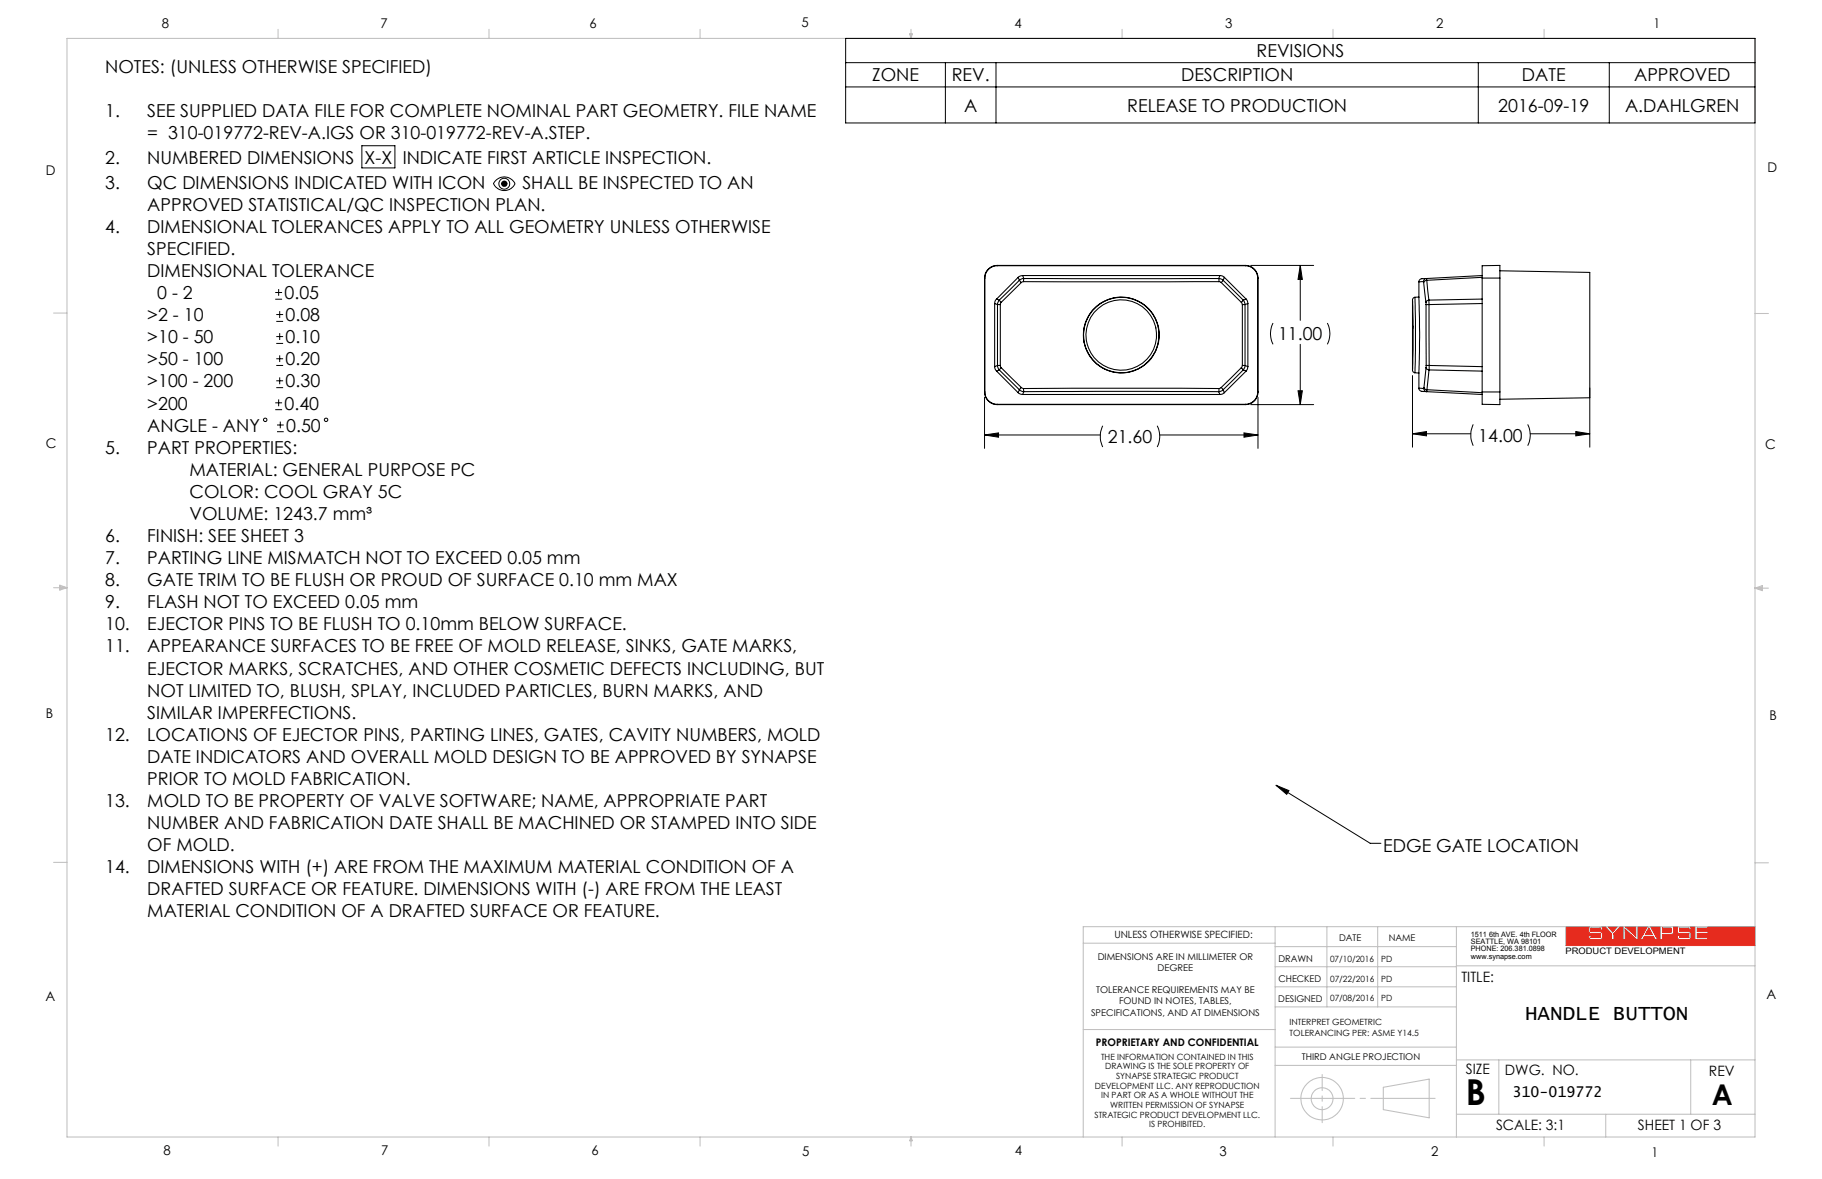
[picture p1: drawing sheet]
<svg xmlns="http://www.w3.org/2000/svg" width="432mm" height="279mm" viewBox="0 0 432 279" stroke-linecap="round" stroke-linejoin="round" font-family="sans-serif">
<path d="M381.1 219.6h2.2l-1.1 1.3zM385.1 219.6h2.6v2.3zM390.8 219.9l.8 1.5h-1.7zM394 219.9h2l.1 .9-.3 .2h-1.8zM381.9 222.7v-1.4l-1.5-1.7h-.8l.2 .8h-.5v-.5h-2.3v.9h2.5a1.47 1.47 0 0 1 0 1.8 4.5 4.5 0 0 1-2.8-.1l-.2-.8h.5v.5h2.3v-.9l-2.5-.1-.2-.2-.1-.5 .2-.9h-5.5v4.5h44.7v-4.5h-11.1v.3h-2.6v.9h2.6v.4h-2.6v1h2.6v.5h-3.1M381.9 222.7h.1M381.9 222.7h.6v-1.4l1.5-1.7h.6v3.1M384.6 222.7h.6l-.1-2.5 2.8 2.5h.3v-3.1h2.2l-1.7 3.1h.6l.4-.8h2.1l.5 .8h.6l-1.7-3.1h2.2v3.1h.6v-1.3l2.5-.1 .2-.5-.2-1.2h1.2l-.2 .9 .1 .5 .2 .2 2.5 .1v.9h-2.3v-.5h-.5l.2 .8a4.5 4.5 0 0 0 2.8 .1 1.47 1.47 0 0 0 0-1.8h-2.5v-.9h2.3v.5h.5l-.2-.8h1.1v3.1M384.6 222.7h.1M401.7 222.7h.1" fill="none" stroke="#e62b1e" stroke-width=".24"/>
<g fill="none" stroke="#c0c0c0" stroke-width=".25">
<path d="M15.9 9.1h400v260.4h-400zM65.9 6.9v2.2M115.9 6.9v2.2M165.9 6.9v2.2M215.6 8h.6l-.3 1.1zM215.7 8l.2 1.1M215.9 6.9v2.2M216 8l-.1 1.1M265.9 6.9v2.2M315.9 6.9v2.2M365.9 6.9v2.2M12.7 74.2h3.2"/>
<path d="M415.9 74.3h3.2M12.7 139.3h3.2M14.2 139.1l1.7 .2M14.2 138.7l1.7 .6-1.7 .5zM15.9 139.3l-1.7 .3M415.9 139.4h3.2M415.9 139.4l1.8-.6v1.2zM415.9 139.4l1.8 .3M417.7 139.2l-1.8 .2M12.7 204.4h3.2M302.2 219.6v49.9M314.5 219.6v19"/>
<path d="M326.5 219.6v19M345.2 219.6v49.9M415.9 204.5h3.2M415.9 219.6h-159.2v49.9M256.7 223.5h45.5M302.2 233.9h43M302.2 229.1h43M302.2 224.3h43M302.2 238.6h43M345.2 228.9h70.7M256.7 244h45.5M302.2 248.1h43"/>
<path d="M302.2 252.5h43M327.8 257.7l10.9-2v9.2l-10.9-1.9zM345.2 251.2h70.7M355.2 251.2v12.9M400.7 251.2v12.9M65.9 269.5v2.1M115.9 269.5v2.1M165.9 269.5v2.1M215.9 269.5v2.1M215.9 269.5l.3 .8h-.6zM265.9 269.5v2.1M315.9 269.5v2.1"/>
<path d="M345.2 264.1h70.7M365.9 269.5v2.1M380.5 264.1v5.4"/>
<circle cx="313.3" cy="260.4" r="2.6"/>
<circle cx="313.3" cy="260.4" r="5"/>
</g>
<path d="M305.3 260.3h35.4" fill="none" stroke="#c0c0c0" stroke-width=".25" stroke-dasharray="15.2 1.3 1.3 1.3" stroke-dashoffset="-.5"/>
<path d="M313.3 266.1v-11.5" fill="none" stroke="#c0c0c0" stroke-width=".25" stroke-dasharray="15.2 1.3 1.3 1.3" stroke-dashoffset="11.4"/>
<path d="M371.2 219.6v4.5h44.7v-4.5h-11.1v.3h-2.6v.9h2.6v.4h-2.6v1h2.6v.5h-3.1v-3.1h-1.1l.2 .8h-.5v-.5h-2.3v.9h2.3l.4 .2 .1 1.3-.5 .4h-2.3l-.3-.2-.2-.8h.5v.5h2.3v-.9l-2.6-.1-.2-.5v-.7l.2-.4h-1.2l.2 .3v1l-.3 .5h-2.4v1.3h-.6v-3.1h-2.2l1.7 3.1h-.6l-.5-.8h-2.1l-.4 .8h-.6l1.7-3.1h-2.2v3.1h-.3l-2.8-2.5 .1 2.5h-.6v-3.1h-.6l-1.5 1.7v1.4h-.6v-1.4l-1.5-1.7h-.8l.2 .8h-.5v-.5h-2.3v.9h2.3l.4 .2 .1 1.2-.5 .5h-2.3l-.4-.3-.1-.7h.5v.5h2.3v-.9l-2.6-.1-.2-.4v-.9l.2-.3zM381.1 219.6l1.1 1.3 1.1-1.3zM385.1 219.6l2.6 2.3v-2.3zM390.8 219.9l-.9 1.5h1.7zM394 219.9v1.1l2.1-.1-.1-1z" fill-rule="evenodd" fill="#e62b1e"/>
<g fill="none" stroke="#000" stroke-width=".24">
<path d="M200.4 9.1h215.5v20h-215.5zM200.4 14.9h215.5M224 14.9v14.2M236 14.9v14.2M350.3 14.9v14.2M381.4 14.9v14.2M85.8 34.5h7.8v5.3h-7.8zM200.4 20.6h215.5M117.3 42.9a2.85 2.85 0 0 1 4.8 .6 2.83 2.83 0 0 1-2.6 1.7 2.83 2.83 0 0 1-2.6-1.7zM65.2 70.9h1.7M65.2 69.3h1.7M65.5 76.2h1.6"/>
<path d="M65.5 74.5h1.6M65.5 79.8h1.6M66 68.5v1.6M66.3 73.7v1.7M66.3 79v1.6M296.4 62.9h14.9M301.7 76.6l-.4 .9-.2 1.4 .2 1.7 .4 1M308.2 62.9l.4 3.3h-1zM308.2 62.9v13M314.6 76.6l.4 .9 .2 1.4-.2 1.7-.4 1M65.2 97.1h1.7M65.2 95.5h1.7"/>
<path d="M65.5 81.4h1.6M65.5 86.6h1.6M65.5 85h1.6M65.5 91.9h1.6M65.5 90.2h1.6M66 94.7v1.6M66.3 84.2v1.6M66.3 89.4v1.7M66.4 99.9v1.6M233.3 94.2v12.1M296.4 95.9h14.9M298.1 94.2v12.1"/>
<path d="M307.6 92.6h1l-.4 3.3zM308.2 81.6v14.3M334.8 89v17M376.8 91.9v14.1M65.7 102.3h1.5M65.7 100.7h1.5M233.3 103.1h27.5M233.3 103.1l3.3-.5v1zM261.3 100.9a5.9 5.9 0 0 0 0 5M274.2 100.9l.4 1 .2 1.4-.2 1.7-.4 .9M274.8 103.1h23.3M294.8 102.6l3.3 .5-3.3 .5z"/>
<path d="M334.8 102.8h13.7M334.8 102.8l3.3-.5v1zM349.1 100.6a5.9 5.9 0 0 0 0 5M362.1 100.6l.1 .3a5.5 5.5 0 0 1-.1 4.7M362.7 102.8h14.1M373.5 102.3l3.3 .5-3.3 .5zM302.4 186.1l22.3 13.7h2.6M302.4 186.1l3.1 1.3-.6 .8z"/>
<circle cx="119.5" cy="43.5" r="1.29"/>
<circle cx="62.9" cy="99.5" r=".39"/>
<circle cx="77.3" cy="99.5" r=".4"/>
</g>
<g fill="#000">
<path d="M302.4 186.1l3.1 1.3-.6 .8z"/>
<path d="M119 43l-.3 .6h1.6l-.1-.4-.4-.3-.3-.1zM118.7 43.5a.78 .78 0 0 0 .8 .8 .78 .78 0 0 0 .8-.8z"/>
<path d="M308.2 62.9l.4 3.3h-1zM307.6 92.6h1l-.4 3.3zM294.8 102.6l3.3 .5-3.3 .5zM233.3 103.1l3.3-.5v1zM334.8 102.8l3.3-.5v1zM373.5 102.3l3.3 .5-3.3 .5z"/>
</g>
<g fill="none" stroke="#000" stroke-width=".25">
<path d="M233.3 65.9h.1M233.3 65.9v27M233.4 65.9v27M235.7 71.9l.7 .3M235.7 71.9v15M236.2 70.9l-.4 .4-.1 .6M236.2 70.9l.6 .2M236.3 63a2.92 2.92 0 0 0-2.9 2.9M236.3 62.9a3 3 0 0 0-3 3M236.3 63h58.8M236.3 62.9v.1M236.3 62.9h58.8"/>
<path d="M236.4 72.2h.7M236.4 72.2v14.4M236.8 71.1l.5 .5M236.8 71.1l-.4 1.1M237.1 72.2v14.4M237.3 71.6l-.2 .6M241.3 65.7l.3 .7M241.3 65.7l-5.1 5.2M241.6 66.4l.4 .6M241.6 66.4l-4.8 4.7M242 67l-4.7 4.6M242.4 65.3l-1.1 .4"/>
<path d="M242.4 65.3l.2 .7M242.4 65.3h46.7M242.6 66.7l-.6 .3M242.6 66.7h46.3M242.6 66v.7M242.6 66h46.2M242.6 66l-1 .4M288.8 66l.1 .7M288.8 66l1.1 .4M288.9 66.7l.5 .3M289.1 65.3l.6 .1 .5 .3M289.1 65.3l-.3 .7"/>
<path d="M289.4 67l4.8 4.6M289.9 66.4l-.5 .6M289.9 66.4l4.7 4.7M290.2 65.7l-.3 .7M290.2 65.7l5.1 5.2M294.2 71.6l.2 .6M294.4 72.2v14.4M294.4 72.2h.7M294.6 71.1l-.4 .5M294.6 71.1l.5 1.1M295.1 72.2v14.4M295.1 63a2.92 2.92 0 0 1 3 2.9"/>
<path d="M295.1 62.9a2.99 2.99 0 0 1 3 3M295.1 62.9v.1M295.3 70.9l.3 .4 .1 .6M295.3 70.9l-.7 .2M295.7 71.9l-.6 .3M295.7 71.9v15M298.1 65.9h.1M298.1 65.9v27M334.8 71l.1 5-.1 11.7zM335.3 70.4l-.3 .2-.2 .4M335.3 70.4l.2 5.3-.2 12.6M336.3 70.4h-1"/>
<path d="M336.3 70.4l.1 8.4-.1 9.6M336.3 66.8v3.6M337.4 66.7v.3M337.4 66.7l-1.1 .1M337.4 67l.5 4.6M337.9 71.6l.1 .6M338 72.2h.7M338 72.2v14.4M338.1 66h-.8a.8 .8 0 0 0-1 .8M338.1 66v.4M338.1 66a.72 .72 0 0 0-.7 .7M338.1 66.4l.5 4.7"/>
<path d="M338.1 66.4l-.6 .3-.1 .3M338.6 71.1l.1 1.1M338.6 71.1l-.4 .2-.3 .3M338.7 72.2v14.4M351.3 65.9v-2.9l4.2-.1v3M351.3 65.9h4.2M351.3 65.9v27M351.3 71.9l-12.6 .3M351.3 70.9l-12.7 .2M351.3 65.7l-13.2 .7M351.3 65.3l-13.2 .7M355.5 64.2l21.3 .4v29.7l-21.3 .3"/>
<path d="M355.5 65.9v27M233.3 92.9a2.99 2.99 0 0 0 3 3M233.3 92.9h.1M233.4 92.9a2.93 2.93 0 0 0 2.9 2.9M235.7 86.9l.1 .6 .4 .4M236.2 87.9l5.1 5.2M236.3 95.8v.1M236.3 95.8h58.8M236.3 95.9h58.8M236.4 86.6l.4 1.1M236.4 86.6h.7M236.4 86.6l-.7 .3"/>
<path d="M236.8 87.7l4.8 4.7M236.8 87.7l-.6 .2M237.1 86.6l.2 .5M237.3 87.1l4.7 4.7M237.3 87.1l-.5 .6M241.3 93.1l1.1 .4M241.6 92.4l1 .4M241.6 92.4l-.3 .7M242 91.8l.6 .3M242 91.8l-.4 .6M242.4 93.5h46.7M242.6 92.1v.7"/>
<path d="M242.6 92.1h46.3M242.6 92.8h46.2M242.6 92.8l-.2 .7M288.8 92.8l.3 .7M288.9 92.1l-.1 .7M289.4 91.8l-.5 .3M289.4 91.8l.5 .6M289.9 92.4l-1.1 .4M289.9 92.4l.3 .7M290.2 93.1l-.5 .3-.6 .1M294.2 87.1l-4.8 4.7M294.2 87.1l.4 .6"/>
<path d="M294.4 86.6l-.2 .5M294.4 86.6h.7M294.6 87.7l-4.7 4.7M294.6 87.7l.7 .2M295.1 86.6l-.5 1.1M295.1 86.6l.6 .3M295.1 95.8v.1M295.3 87.9l-5.1 5.2M295.7 86.9l-.4 1M298.1 92.9a2.87 2.87 0 0 1-3 2.9M298.1 92.9h.1M298.1 92.9a2.99 2.99 0 0 1-3 3"/>
<path d="M334.8 87.8l.1 .4 .4 .1M335.3 88.3l1 .1M336.3 92a.98 .98 0 0 0 1.3 .8h.5M336.3 92l1.1 .1M336.3 88.4v3.6M337.4 92.1a.79 .79 0 0 0 .7 .7M337.5 91.8l.2 .4 .5 .2M337.5 91.8l-.1 .3M338 87.1l.1 .3 .6 .3M338 87.1l-.5 4.7M338 86.6v.5M338 86.6h.7"/>
<path d="M338.1 92.8l13.2 .7M338.2 92.4l-.1 .4M338.2 92.4l13.1 .7M338.7 87.7l-.5 4.7M338.7 87.7l12.6 .2M338.7 86.6v1.1M338.7 86.6l12.6 .3M351.3 92.9v2.9l4.2 .1v-3M351.3 92.9h4.2"/>
<circle cx="265.7" cy="79.4" r="8.9"/>
<circle cx="265.7" cy="79.4" r="9"/>
<circle cx="265.8" cy="79.4" r="8.3"/>
</g>
<text font-size="8.5" x="347.4" y="261.8">B</text>
<text font-size="6.8" x="405.7" y="261.8">A</text>
<text font-size="4.9" x="361.4" y="241.8">HANDLE BUTTON</text>
<g font-size="4.2">
<text x="24.9" y="17.3">NOTES: (UNLESS OTHERWISE SPECIFIED)</text>
<text x="297.8" y="13.6">REVISIONS</text>
<text x="206.7" y="19.3">ZONE</text>
<text x="225.6" y="19.3">REV.</text>
<text x="279.9" y="19.3">DESCRIPTION</text>
<text x="360.7" y="19.3">DATE</text>
<text x="387.3" y="19.3">APPROVED</text>
<text x="24.9" y="27.7">1.</text>
<text x="34.9" y="27.7">SEE SUPPLIED DATA FILE FOR COMPLETE NOMINAL PART GEOMETRY. FILE NAME</text>
<text x="228.5" y="26.4">A</text>
<text x="267.2" y="26.4">RELEASE TO PRODUCTION</text>
<text x="355.1" y="26.4">2016-09-19</text>
<text x="385.1" y="26.4">A.DAHLGREN</text>
<text x="34.9" y="33">= 310-019772-REV-A.IGS OR 310-019772-REV-A.STEP.</text>
<text x="24.9" y="38.8">2.</text>
<text x="34.9" y="38.8">NUMBERED DIMENSIONS</text>
<text x="86.4" y="38.8">X-X</text>
<text x="95.4" y="38.8">INDICATE FIRST ARTICLE INSPECTION.</text>
<text x="24.9" y="44.7">3.</text>
<text x="34.9" y="44.7">QC DIMENSIONS INDICATED WITH ICON</text>
<text x="123.8" y="44.7">SHALL BE INSPECTED TO AN</text>
<text x="34.9" y="50">APPROVED STATISTICAL/QC INSPECTION PLAN.</text>
<text x="24.9" y="55.2">4.</text>
<text x="34.9" y="55.2">DIMENSIONAL TOLERANCES APPLY TO ALL GEOMETRY UNLESS OTHERWISE</text>
<text x="34.9" y="60.4">SPECIFIED.</text>
<text x="34.9" y="65.7">DIMENSIONAL TOLERANCE</text>
<text x="37.3" y="70.9">0 - 2</text>
<text x="67.4" y="70.9">0.05</text>
<text x="34.9" y="76.1">&gt;2 - 10</text>
<text x="67.7" y="76.1">0.08</text>
<text x="34.9" y="81.4">&gt;10 - 50</text>
<text x="67.7" y="81.4">0.10</text>
<text x="302.9" y="80.7">11.00</text>
<text x="34.9" y="86.6">&gt;50 - 100</text>
<text x="67.7" y="86.6">0.20</text>
<text x="34.9" y="91.8">&gt;100 - 200</text>
<text x="67.7" y="91.8">0.30</text>
<text x="34.9" y="97.1">&gt;200</text>
<text x="67.4" y="97.1">0.40</text>
<text x="24.9" y="107.5">5.</text>
<text x="34.9" y="102.3">ANGLE - ANY</text>
<text x="34.9" y="107.5">PART PROPERTIES:</text>
<text x="67.8" y="102.3">0.50</text>
<text x="262.5" y="105">21.60</text>
<text x="350.3" y="104.7">14.00</text>
<text x="44.9" y="112.8">MATERIAL: GENERAL PURPOSE PC</text>
<text x="44.9" y="118">COLOR: COOL GRAY 5C</text>
<text x="44.9" y="123.2">VOLUME: 1243.7 mm³</text>
<text x="24.9" y="128.5">6.</text>
<text x="34.9" y="128.5">FINISH: SEE SHEET 3</text>
<text x="24.9" y="133.7">7.</text>
<text x="34.9" y="133.7">PARTING LINE MISMATCH NOT TO EXCEED 0.05 mm</text>
<text x="24.9" y="138.9">8.</text>
<text x="34.9" y="138.9">GATE TRIM TO BE FLUSH OR PROUD OF SURFACE 0.10 mm MAX</text>
<text x="24.9" y="144.1">9.</text>
<text x="24.9" y="149.4">10.</text>
<text x="34.9" y="144.1">FLASH NOT TO EXCEED 0.05 mm</text>
<text x="34.9" y="149.4">EJECTOR PINS TO BE FLUSH TO 0.10mm BELOW SURFACE.</text>
<text x="24.9" y="154.6">11.</text>
<text x="34.9" y="154.6">APPEARANCE SURFACES TO BE FREE OF MOLD RELEASE, SINKS, GATE MARKS,</text>
<text x="34.9" y="159.8">EJECTOR MARKS, SCRATCHES, AND OTHER COSMETIC DEFECTS INCLUDING, BUT</text>
<text x="34.9" y="165.1">NOT LIMITED TO, BLUSH, SPLAY, INCLUDED PARTICLES, BURN MARKS, AND</text>
<text x="34.9" y="170.3">SIMILAR IMPERFECTIONS.</text>
<text x="24.9" y="175.5">12.</text>
<text x="34.9" y="175.5">LOCATIONS OF EJECTOR PINS, PARTING LINES, GATES, CAVITY NUMBERS, MOLD</text>
<text x="34.9" y="180.8">DATE INDICATORS AND OVERALL MOLD DESIGN TO BE APPROVED BY SYNAPSE</text>
<text x="24.9" y="191.2">13.</text>
<text x="34.9" y="186">PRIOR TO MOLD FABRICATION.</text>
<text x="34.9" y="191.2">MOLD TO BE PROPERTY OF VALVE SOFTWARE; NAME, APPROPRIATE PART</text>
<text x="34.9" y="196.5">NUMBER AND FABRICATION DATE SHALL BE MACHINED OR STAMPED INTO SIDE</text>
<text x="34.9" y="201.7">OF MOLD.</text>
<text x="327.8" y="201.9">EDGE GATE LOCATION</text>
<text x="24.9" y="206.9">14.</text>
<text x="34.9" y="206.9">DIMENSIONS WITH (+) ARE FROM THE MAXIMUM MATERIAL CONDITION OF A</text>
<text x="34.9" y="212.2">DRAFTED SURFACE OR FEATURE. DIMENSIONS WITH (-) ARE FROM THE LEAST</text>
<text x="34.9" y="217.4">MATERIAL CONDITION OF A DRAFTED SURFACE OR FEATURE.</text>
</g>
<text font-size="3.5" x="358.5" y="259.9">310-019772</text>
<g font-size="3.4">
<text x="346.3" y="232.8">TITLE:</text>
<text x="347.4" y="254.6">SIZE</text>
<text x="356.6" y="254.8">DWG. NO.</text>
<text x="405" y="254.9">REV</text>
<text x="354.6" y="267.8">SCALE: 3:1</text>
<text x="388.2" y="267.8">SHEET 1 OF 3</text>
</g>
<g font-size="3.2">
<text x="38.3" y="6.7">8</text>
<text x="90.2" y="6.7">7</text>
<text x="139.7" y="6.5">6</text>
<text x="190" y="6.5">5</text>
<text x="240.4" y="6.5">4</text>
<text x="290.4" y="6.7">3</text>
<text x="340.4" y="6.5">2</text>
<text x="391.9" y="6.7">1</text>
<text x="10.9" y="41.6">D</text>
<text x="418.9" y="40.7">D</text>
<text x="10.9" y="106.3">C</text>
<text x="418.4" y="106.4">C</text>
<text x="10.8" y="170.2">B</text>
<text x="419.4" y="170.6">B</text>
<text x="10.8" y="237.2">A</text>
<text x="418.6" y="236.8">A</text>
<text x="38.8" y="273.8">8</text>
<text x="90.4" y="273.8">7</text>
<text x="140.2" y="273.8">6</text>
<text x="190.1" y="273.9">5</text>
<text x="240.5" y="273.8">4</text>
<text x="289" y="273.9">3</text>
<text x="339.1" y="273.8">2</text>
<text x="391.4" y="274.1">1</text>
</g>
<text font-size="2.5" x="259.7" y="247.8">PROPRIETARY AND CONFIDENTIAL</text>
<text font-size="2.4" x="264.1" y="222.4">UNLESS OTHERWISE SPECIFIED:</text>
<g font-size="2.2">
<text x="260.1" y="227.4">DIMENSIONS ARE IN MILLIMETER OR</text>
<text x="317.4" y="223">DATE</text>
<text x="329.1" y="222.9">NAME</text>
<text x="274.4" y="230.1">DEGREE</text>
<text x="303" y="228.1">DRAWN</text>
<text x="303" y="232.8">CHECKED</text>
<text x="259.8" y="235.4">TOLERANCE REQUIREMENTS MAY BE</text>
<text x="265.2" y="238">FOUND IN NOTES, TABLES,</text>
<text x="302.9" y="237.4">DESIGNED</text>
<text x="258.6" y="240.7">SPECIFICATIONS, AND AT DIMENSIONS</text>
<text x="308.5" y="251.3">THIRD ANGLE PROJECTION</text>
</g>
<text font-size="2.1" x="371" y="226">PRODUCT DEVELOPMENT</text>
<g font-size="2">
<text x="315.2" y="228">07/10/2016</text>
<text x="327.3" y="228">PD</text>
<text x="315.2" y="232.7">07/22/2016</text>
<text x="327.3" y="232.7">PD</text>
<text x="315.2" y="237.3">07/08/2016</text>
<text x="327.3" y="237.3">PD</text>
<text x="305.6" y="242.9">INTERPRET GEOMETRIC</text>
<text x="305.6" y="245.4">TOLERANCING PER: ASME Y14.5</text>
<text x="260.9" y="251.1">THE INFORMATION CONTAINED IN THIS</text>
<text x="259.5" y="258">DEVELOPMENT LLC. ANY REPRODUCTION</text>
<text x="261.9" y="253.4">DRAWING IS THE SOLE PROPERTY OF</text>
<text x="264.5" y="255.7">SYNAPSE STRATEGIC PRODUCT</text>
<text x="261" y="260.3">IN PART OR AS A WHOLE WITHOUT THE</text>
<text x="263.1" y="262.5">WRITTEN PERMISSION OF SYNAPSE</text>
<text x="259.4" y="264.8">STRATEGIC PRODUCT DEVELOPMENT LLC.</text>
<text x="272.4" y="267.1">IS PROHIBITED.</text>
</g>
<g font-size="1.8">
<text x="348.6" y="222">1511 6th AVE. 4th FLOOR</text>
<text x="348.6" y="223.7">SEATTLE, WA 98101</text>
<text x="348.6" y="225.5">PHONE: 206.381.0898</text>
<text x="348.6" y="227.2">www.synapse.com</text>
</g>
</svg>
